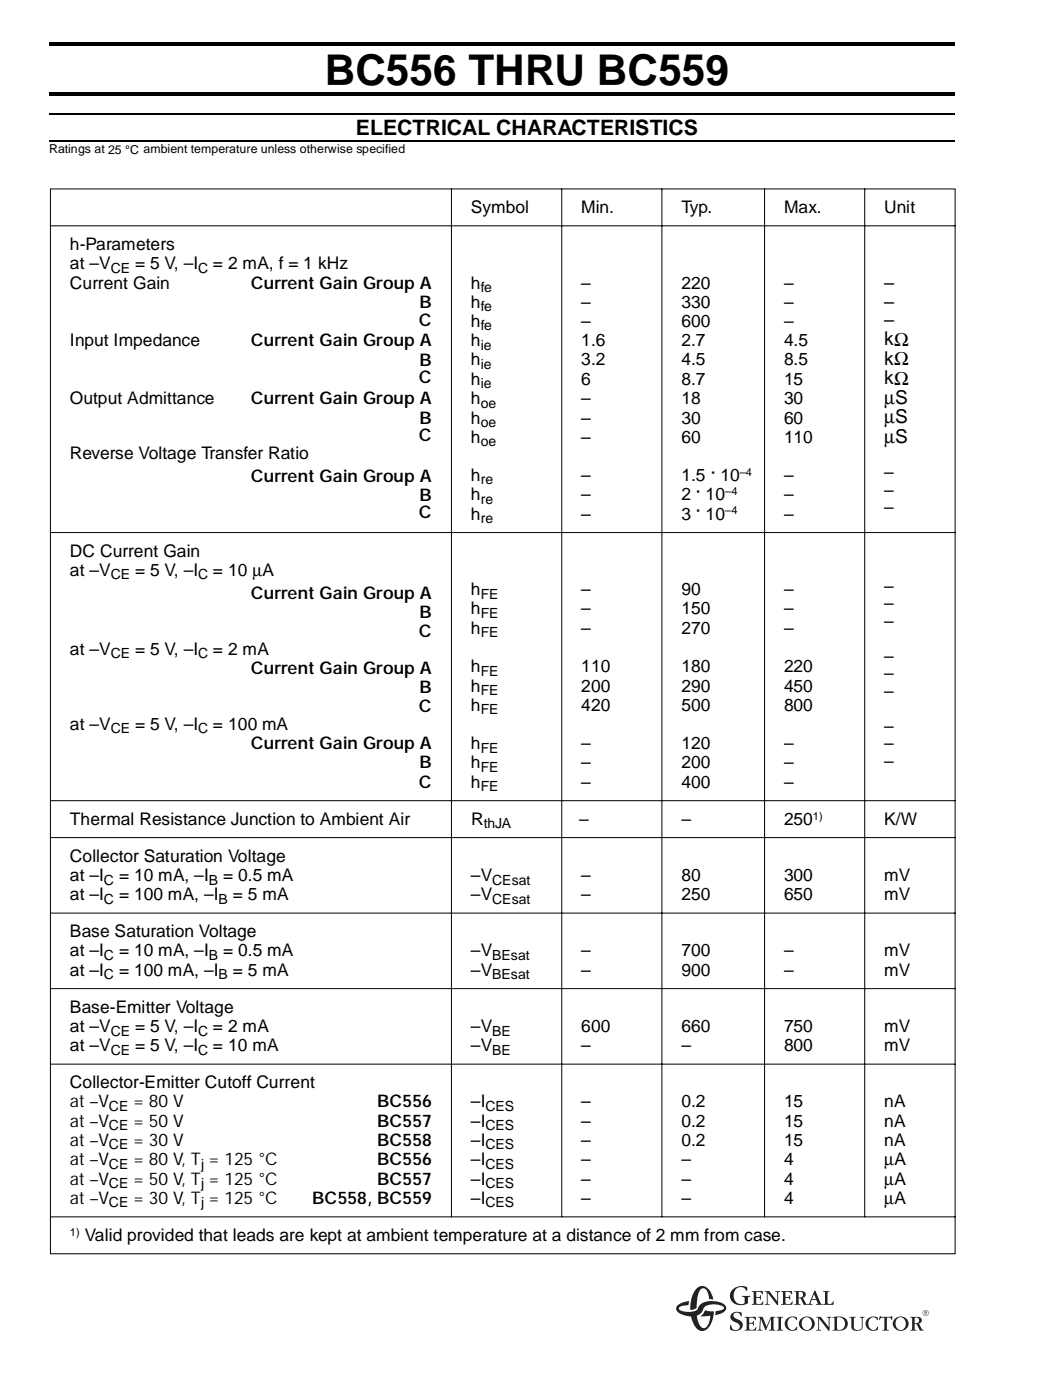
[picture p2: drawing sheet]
<svg xmlns="http://www.w3.org/2000/svg" width="210mm" height="279mm" viewBox="0 0 210 279" stroke-linecap="round" stroke-linejoin="round" font-family="sans-serif">
<path d="M9.8 18.4h.3v.7h-.3zM9.8 8.4h.3v.7h-.3zM10.1 18.4h180v.7h-180zM10.1 8.4h180v.7h-180zM190.1 18.4h.4v.7h-.4zM190.1 8.4h.4v.7h-.4zM9.7 22.6h.2v.4h-.2zM9.7 28h.2v.3h-.2zM190.4 22.6h.2v.4h-.2zM190.4 28h.2v.3h-.2z" fill="#000"/>
<path d="M9.9 22.8h180.5M9.9 28.1h180.5" fill="none" stroke="#000" stroke-width=".34"/>
<g fill="#fff">
<path d="M115.1 253.8h90v15h-90z"/>
<path d="M134.8 256.6h50.5v9h-50.5z"/>
</g>
<g fill="#231f20">
<path d="M146 262.1l.7-.3h.6a.57 .57 0 0 1 .6 .2 .57 .57 0 0 1 0 .7 .87 .87 0 0 0-.6-.7 .87 .87 0 0 0-.9 .3 .7 .7 0 0 0 .6 .9 1.18 1.18 0 0 1 1.1 .8 1.18 1.18 0 0 1-.4 1.4l-1.2 .2a.72 .72 0 0 1-.8-.3 .72 .72 0 0 1 .1-.9l.1 .1a.82 .82 0 0 0 .7 1 .82 .82 0 0 0 .9-.8 .82 .82 0 0 0-.8-.8l-.1-.1a.96 .96 0 0 1-.8-.7 .96 .96 0 0 1 .2-1z"/>
<path d="M148.6 262.8h2.1v.7a1.05 1.05 0 0 0-1.2-.5l.1 1a.5 .5 0 0 0 .7-.2l.1-.2v.9l-.2-.3h-.7v1.1a.95 .95 0 0 0 1.4-.5l-.1 .7h-2.2l.3-.1 .1-.4v-1.9z"/>
<path d="M151.3 262.8a.88 .88 0 0 1 1.2 .9l.4 1 .9-1.8 .8-.1-.3 .3v2l.1 .2 .3 .3-1.3-.1 .4-.2v-2.1l-1 2.3-1-2.3-.1 1.9 .1 .3 .3 .1h-1l.3-.1 .1-.3 .1-2.1-.3-.1z"/>
<path d="M155 262.8l1.2 .1-.3 .1-.1 .3v2l.4 .2h-1.3l.4-.1v-.4v-1.9z"/>
<path d="M156.9 263.3a1.45 1.45 0 0 1 2.1-.2v.3a.99 .99 0 0 0-1.3-.5 .99 .99 0 0 0-.6 1.2 1.03 1.03 0 0 0 .4 1.1 1.03 1.03 0 0 0 1.1 .1l.4-.5v.4a1.45 1.45 0 0 1-1.9 0 1.45 1.45 0 0 1-.2-1.9z"/>
<path d="M162.9 262.8a1.22 1.22 0 0 1 1.5 .8l.9 1.3v-1.8l-.4-.2 1-.1-.4 .3v2.5l-.3-.1-1.8-2.3v2.1l.4 .2h-.9v-.1h.3l.1-.3v-2l-.4-.2z"/>
<path d="M169.5 262.8l1.3 .1-.4 .2v1.5a.79 .79 0 0 0 .7 .9 .79 .79 0 0 0 .8-.8v-1.6l-.3-.2v-.1l.9 .1-.4 .2v1.6a1.11 1.11 0 0 1-1.7 .8 .75 .75 0 0 1-.5-.9v-1.5z"/>
<path d="M173 263.3a1.45 1.45 0 0 1 2.1-.2v.3a.99 .99 0 0 0-1.2-.5 .99 .99 0 0 0-.6 1.2 1.03 1.03 0 0 0 .3 1.1 1.03 1.03 0 0 0 1.2 .1l.3-.5 .1 .4a1.45 1.45 0 0 1-2 0 1.45 1.45 0 0 1-.2-1.9z"/>
<path d="M175.6 262.7l.3 .1h1.7l.3-.2a.48 .48 0 0 1 0 .8l-.1-.1a.67 .67 0 0 0-.8-.3v2.3l.3 .2h-1.2l.4-.2v-2.2a.82 .82 0 0 0-1.1 .3z"/>
<path d="M146.4 257.2a2.45 2.45 0 0 1 2.7-.3v.6l-.1 .1a1.35 1.35 0 0 0-1.6-.7 1.35 1.35 0 0 0-1 1.3 1.48 1.48 0 0 0 .4 1.7 1.48 1.48 0 0 0 1.7 .1l.1-1.1-.5-.1v-.2h1.6v.2l-.4 .1-.1 1a2.18 2.18 0 0 1-3.4-.4 1.75 1.75 0 0 1 .6-2.3z"/>
<path d="M150 257.7h2.1v.6a1.04 1.04 0 0 0-1.2-.4l.1 .9a.5 .5 0 0 0 .7-.2l.1-.1v.9l-.2-.3-.7-.1v1.1a.95 .95 0 0 0 1.4-.4l-.1 .7h-2.2l.3-.2 .1-.3v-2z"/>
<path d="M152.6 257.7a1.22 1.22 0 0 1 1.5 .8l1 1.2v-1.8l-.4-.2h.9l-.3 .2-.1 2.5h-.2l-1.8-2.4v2.1l.4 .2-1 .1v-.1l.3-.1 .1-.3v-2z"/>
<path d="M155.9 257.7h2.1v.6a1.04 1.04 0 0 0-1.2-.4v.9a.5 .5 0 0 0 .7-.2l.2-.1v.9l-.3-.3-.6-.1v1.1a.95 .95 0 0 0 1.3-.4v.7h-2.2l.2-.2 .1-.3v-2z"/>
<path d="M164.2 257.7h1.3l-.4 .2v2.2a.7 .7 0 0 0 1.2-.4l-.1 .7h-2l.4-.3v-1.9l-.1-.4h-.2z"/>
<path d="M135.2 260.5a4.3 4.3 0 0 1 2.3-.9l-.1 .9h-.2a2.07 2.07 0 0 0-1.8 .6 1.25 1.25 0 0 0 1.4 .7h.9a1.71 1.71 0 0 0 1.8-1.2 4 4 0 0 1 5.3 0 1.12 1.12 0 0 1-1 1.6l-1.1 .3 .1-.8h.2a1.71 1.71 0 0 0 1.5-.7 2.73 2.73 0 0 0-2.8-.6l-.9 .3-.5 .6a1.8 1.8 0 0 1-1.3 1.3l.1 .6a2.34 2.34 0 0 0 1.3 1.9 1.31 1.31 0 0 0 1.1-1.1l.2-1.4-2 .1a2 2 0 0 0 1-1.2l1.7 .2a4.3 4.3 0 0 1-1.8 3.8 1.93 1.93 0 0 1-2.3-1.5l-.4-1.3-.8-.1a3.4 3.4 0 0 1-2-1l-.2-.5z"/>
<path d="M139.2 257a1.63 1.63 0 0 1 2.4 .6l.7 1.8-.8-.1-.1-.5a1.85 1.85 0 0 0-1.1-1.7 1.56 1.56 0 0 0-1.1 1.5l-.2 2.4-.8 .4h-.5a6 6 0 0 1 1.5-4.4z"/>
</g>
<g fill="#231f20">
<path d="M159.7 263.3a1.51 1.51 0 0 0 1.3 2.3 1.51 1.51 0 0 0 1.3-2.3 1.71 1.71 0 0 0-2.6 0zM160.4 263.1a1.15 1.15 0 0 1 1.3 .2 1.15 1.15 0 0 1 .2 1.3 .98 .98 0 0 1-1 .8 .98 .98 0 0 1-.9-.9 1.44 1.44 0 0 1 .4-1.4z" fill-rule="evenodd"/>
<path d="M166.1 262.9v.1l.4 .1v1.9l-.1 .4-.3 .1 1.1 .1a1.47 1.47 0 0 0 2-1.3 1.47 1.47 0 0 0-1.8-1.6zM167 263a1.23 1.23 0 0 1 1.6 1.1 1.23 1.23 0 0 1-1.4 1.3l-.2-.4z" fill-rule="evenodd"/>
<path d="M178.4 263.3a1.51 1.51 0 0 0 1.3 2.3 1.51 1.51 0 0 0 1.3-2.3 1.71 1.71 0 0 0-2.6 0zM179.1 263.1a1.15 1.15 0 0 1 1.4 .2 1.15 1.15 0 0 1 .2 1.3 .98 .98 0 0 1-1 .8 .98 .98 0 0 1-1-.9 1.44 1.44 0 0 1 .4-1.4z" fill-rule="evenodd"/>
<path d="M181.6 262.8l.3 .2 .1 .3v2l-.4 .2 1.3 .1-.4-.3v-1h.4l.3 .5a.7 .7 0 0 0 .3 .7 .7 .7 0 0 0 .8-.1 1.8 1.8 0 0 1-.9-1.1l-.2-.1a.7 .7 0 0 0 .7-.8 .7 .7 0 0 0-.9-.6zM182.6 263a.59 .59 0 0 1 .8 .6 .59 .59 0 0 1-.9 .4z" fill-rule="evenodd"/>
<path d="M158.5 257.7l.3 .1v.4v1.9l-.3 .3h1.2l-.3-.3v-1l.4 .1 .2 .5a.7 .7 0 0 0 .4 .6 .7 .7 0 0 0 .7 0 1.8 1.8 0 0 1-.9-1.2l-.1-.1a.7 .7 0 0 0 .7-.8 .7 .7 0 0 0-.9-.5zM159.4 257.8a.59 .59 0 0 1 .8 .6 .59 .59 0 0 1-.9 .5z" fill-rule="evenodd"/>
<path d="M162.5 257.6l-.8 1.9a.79 .79 0 0 1-.6 .9h.9l.1-.1a.44 .44 0 0 1-.3-.4 .44 .44 0 0 1 .3-.5l.8 .1 .3 .7-.4 .2h1.3l-.4-.3-1-2.5zM162.4 258.3l.4 1-.8-.1z" fill-rule="evenodd"/>
<path d="M184.1 262a.6 .6 0 0 1 1.2 0 .6 .6 0 0 1-1.2 0zM184.2 262a.53 .53 0 0 0 1 0 .53 .53 0 0 0-1 0zM184.4 261.7h.5v.2l-.1 .1 .3 .3-.4-.3v.3h-.3zM184.6 261.7v.3h.2v-.2z" fill-rule="evenodd"/>
</g>
<path d="M10.1 32.1h180v220.8h-180z" fill="#fff"/>
<g fill="none" stroke="#000" stroke-width=".2">
<path d="M10.1 37.8v212.3M10.1 37.7h180.5M90.1 37.7v205.2M112.1 37.7v205.2M132.1 37.7v205.2M152.6 37.7v205.2M172.5 37.7v205.2M190.6 37.8v212.3M10.1 45.1h180.5M10.1 106.3h180.5M10.1 159.8h180.5M10.1 167.2h180.5"/>
<path d="M10.1 182.2h180.5M10.1 197.3h180.5M10.1 212.4h180.5M10.1 242.9h180.5M10.1 250.2h180.5"/>
</g>
<text font-size="8.5" x="64.8" y="17">BC556 THRU BC559</text>
<text font-size="4.2" x="71" y="27">ELECTRICAL CHARACTERISTICS</text>
<g font-size="3.8">
<text x="176.4" y="68.9">kΩ</text>
<text x="176.4" y="72.8">kΩ</text>
<text x="176.4" y="76.7">kΩ</text>
<text x="176.4" y="80.7">µS</text>
<text x="176.4" y="84.5">µS</text>
<text x="176.4" y="88.4">µS</text>
</g>
<g font-size="3.6">
<text x="176.4" y="57.7">–</text>
<text x="176.4" y="61.4">–</text>
<text x="176.4" y="65.1">–</text>
</g>
<g font-size="3.5">
<text x="94" y="42.5">Symbol</text>
<text x="116" y="42.5">Min.</text>
<text x="136" y="42.5">Typ.</text>
<text x="156.5" y="42.5">Max.</text>
<text x="176.4" y="42.5">Unit</text>
<text x="14" y="49.9">h-Parameters</text>
<text x="14" y="53.7">at –V</text>
<text x="27" y="53.7">= 5 V, –I</text>
<text x="42.5" y="53.7">= 2 mA, f = 1 kHz</text>
<text x="14" y="57.6">Current Gain</text>
<text x="50" y="57.6">Current Gain Group A</text>
<text x="94" y="57.6">h</text>
<text x="116" y="57.6">–</text>
<text x="136" y="57.6">220</text>
<text x="156.4" y="57.6">–</text>
<text x="83.6" y="65">C</text>
<text x="83.7" y="61.4">B</text>
<text x="94" y="61.4">h</text>
<text x="94" y="65.3">h</text>
<text x="116" y="61.4">–</text>
<text x="116" y="65.3">–</text>
<text x="136" y="61.4">330</text>
<text x="136" y="65.3">600</text>
<text x="156.4" y="61.4">–</text>
<text x="156.4" y="65.3">–</text>
<text x="14" y="69.1">Input Impedance</text>
<text x="50" y="69.1">Current Gain Group A</text>
<text x="94" y="69.1">h</text>
<text x="116" y="69.1">1.6</text>
<text x="136" y="69.1">2.7</text>
<text x="156.4" y="69.1">4.5</text>
<text x="83.6" y="76.5">C</text>
<text x="83.7" y="73">B</text>
<text x="94" y="72.9">h</text>
<text x="94" y="76.8">h</text>
<text x="116" y="72.9">3.2</text>
<text x="116" y="76.8">6</text>
<text x="136" y="72.9">4.5</text>
<text x="136" y="76.8">8.7</text>
<text x="156.4" y="72.9">8.5</text>
<text x="156.4" y="76.8">15</text>
<text x="14" y="80.7">Output Admittance</text>
<text x="50" y="80.7">Current Gain Group A</text>
<text x="94" y="80.6">h</text>
<text x="116" y="80.6">–</text>
<text x="136" y="80.6">18</text>
<text x="156.4" y="80.6">30</text>
<text x="83.6" y="88.1">C</text>
<text x="83.7" y="84.6">B</text>
<text x="94" y="84.5">h</text>
<text x="94" y="88.3">h</text>
<text x="116" y="84.5">–</text>
<text x="116" y="88.3">–</text>
<text x="136" y="84.5">30</text>
<text x="136" y="88.3">60</text>
<text x="156.4" y="84.5">60</text>
<text x="156.4" y="88.3">110</text>
<text x="14" y="91.6">Reverse Voltage Transfer Ratio</text>
<text x="176.4" y="95.4">–</text>
<text x="50" y="96.1">Current Gain Group A</text>
<text x="83.7" y="99.9">B</text>
<text x="94" y="96">h</text>
<text x="94" y="99.9">h</text>
<text x="116" y="96">–</text>
<text x="116" y="99.9">–</text>
<text x="136" y="99.9">2 · 10</text>
<text x="136" y="96">1.5 · 10</text>
<text x="156.4" y="96">–</text>
<text x="156.4" y="99.9">–</text>
<text x="176.4" y="99">–</text>
<text x="83.6" y="103.4">C</text>
<text x="94" y="103.7">h</text>
<text x="116" y="103.7">–</text>
<text x="136" y="103.7">3</text>
<text x="138.8" y="102.8">·</text>
<text x="140.8" y="103.7">10</text>
<text x="156.4" y="103.7">–</text>
<text x="176.4" y="102.5">–</text>
<text x="14" y="111.1">DC Current Gain</text>
<text x="14" y="114.9">at –V</text>
<text x="27" y="114.9">= 5 V, –I</text>
<text x="42.5" y="114.9">= 10 µA</text>
<text x="50" y="119.5">Current Gain Group A</text>
<text x="94" y="118.8">h</text>
<text x="116" y="118.8">–</text>
<text x="136" y="118.8">90</text>
<text x="156.4" y="118.8">–</text>
<text x="176.4" y="118.1">–</text>
<text x="83.7" y="123.3">B</text>
<text x="94" y="122.6">h</text>
<text x="116" y="122.6">–</text>
<text x="136" y="122.6">150</text>
<text x="156.4" y="122.6">–</text>
<text x="176.4" y="121.6">–</text>
<text x="176.4" y="125.1">–</text>
<text x="14" y="130.7">at –V</text>
<text x="27" y="130.7">= 5 V, –I</text>
<text x="42.5" y="130.7">= 2 mA</text>
<text x="83.6" y="127.2">C</text>
<text x="94" y="126.5">h</text>
<text x="116" y="126.5">–</text>
<text x="136" y="126.5">270</text>
<text x="156.4" y="126.5">–</text>
<text x="50" y="134.6">Current Gain Group A</text>
<text x="94" y="134.1">h</text>
<text x="116" y="134.1">110</text>
<text x="136" y="134.1">180</text>
<text x="156.4" y="134.1">220</text>
<text x="176.4" y="132">–</text>
<text x="176.4" y="135.6">–</text>
<text x="83.6" y="142.2">C</text>
<text x="83.7" y="138.4">B</text>
<text x="94" y="138">h</text>
<text x="94" y="141.8">h</text>
<text x="116" y="138">200</text>
<text x="116" y="141.8">420</text>
<text x="136" y="138">290</text>
<text x="136" y="141.8">500</text>
<text x="156.4" y="138">450</text>
<text x="156.4" y="141.8">800</text>
<text x="176.4" y="139.1">–</text>
<text x="14" y="145.7">at –V</text>
<text x="27" y="145.7">= 5 V, –I</text>
<text x="42.5" y="145.7">= 100 mA</text>
<text x="50" y="149.5">Current Gain Group A</text>
<text x="94" y="149.5">h</text>
<text x="116" y="149.5">–</text>
<text x="136" y="149.6">120</text>
<text x="156.4" y="149.6">–</text>
<text x="176.4" y="146">–</text>
<text x="176.4" y="149.6">–</text>
<text x="83.7" y="153.4">B</text>
<text x="94" y="153.4">h</text>
<text x="116" y="153.4">–</text>
<text x="136" y="153.4">200</text>
<text x="156.4" y="153.4">–</text>
<text x="176.4" y="153">–</text>
<text x="83.6" y="157.3">C</text>
<text x="94" y="157.3">h</text>
<text x="116" y="157.3">–</text>
<text x="136" y="157.3">400</text>
<text x="156.4" y="157.3">–</text>
<text x="14" y="164.6">Thermal Resistance Junction to Ambient Air</text>
<text x="94" y="164.6">R</text>
<text x="115.6" y="164.6">–</text>
<text x="136" y="164.6">–</text>
<text x="156.4" y="164.6">250</text>
<text x="176.4" y="164.6">K/W</text>
<text x="14" y="172">Collector Saturation Voltage</text>
<text x="14" y="175.8">at –I</text>
<text x="14" y="179.7">at –I</text>
<text x="23.8" y="175.8">= 10 mA, –I</text>
<text x="23.8" y="179.7">= 100 mA, –I</text>
<text x="44.5" y="175.8">= 0.5 mA</text>
<text x="46.5" y="179.7">= 5 mA</text>
<text x="94" y="175.8">–V</text>
<text x="94" y="179.7">–V</text>
<text x="116" y="175.8">–</text>
<text x="116" y="179.7">–</text>
<text x="136" y="175.8">80</text>
<text x="136" y="179.7">250</text>
<text x="156.4" y="175.8">300</text>
<text x="156.4" y="179.7">650</text>
<text x="176.4" y="175.8">mV</text>
<text x="176.4" y="179.7">mV</text>
<text x="14" y="187.1">Base Saturation Voltage</text>
<text x="14" y="190.9">at –I</text>
<text x="23.8" y="190.9">= 10 mA, –I</text>
<text x="44.5" y="190.9">= 0.5 mA</text>
<text x="94" y="190.9">–V</text>
<text x="116" y="190.9">–</text>
<text x="136" y="190.9">700</text>
<text x="156.4" y="190.9">–</text>
<text x="176.4" y="190.9">mV</text>
<text x="14" y="194.8">at –I</text>
<text x="23.8" y="194.8">= 100 mA, –I</text>
<text x="46.5" y="194.8">= 5 mA</text>
<text x="94" y="194.8">–V</text>
<text x="116" y="194.8">–</text>
<text x="136" y="194.8">900</text>
<text x="156.4" y="194.8">–</text>
<text x="176.4" y="194.8">mV</text>
<text x="14" y="202.1">Base-Emitter Voltage</text>
<text x="14" y="205.9">at –V</text>
<text x="14" y="209.8">at –V</text>
<text x="27" y="205.9">= 5 V, –I</text>
<text x="27" y="209.8">= 5 V, –I</text>
<text x="42.5" y="205.9">= 2 mA</text>
<text x="42.5" y="209.8">= 10 mA</text>
<text x="94" y="209.8">–V</text>
<text x="94" y="205.9">–V</text>
<text x="116" y="205.9">600</text>
<text x="116" y="209.8">–</text>
<text x="136" y="205.9">660</text>
<text x="136" y="209.8">–</text>
<text x="156.4" y="205.9">750</text>
<text x="156.4" y="209.8">800</text>
<text x="176.4" y="205.9">mV</text>
<text x="176.4" y="209.8">mV</text>
<text x="14" y="217.2">Collector-Emitter Cutoff Current</text>
<text x="14" y="221">at –V</text>
<text x="26.7" y="221">= 80 V</text>
<text x="75.3" y="221">BC556</text>
<text x="94" y="221">–I</text>
<text x="116" y="221">–</text>
<text x="136" y="221">0.2</text>
<text x="156.4" y="221">15</text>
<text x="176.4" y="221">nA</text>
<text x="14" y="224.9">at –V</text>
<text x="26.7" y="224.9">= 50 V</text>
<text x="75.3" y="224.9">BC557</text>
<text x="94" y="224.9">–I</text>
<text x="116" y="224.9">–</text>
<text x="136" y="224.9">0.2</text>
<text x="156.4" y="224.9">15</text>
<text x="176.4" y="224.9">nA</text>
<text x="14" y="228.7">at –V</text>
<text x="14" y="232.5">at –V</text>
<text x="26.7" y="228.7">= 30 V</text>
<text x="26.7" y="232.5">= 80 V, T = 125 °C</text>
<text x="75.3" y="232.5">BC556</text>
<text x="75.3" y="228.7">BC558</text>
<text x="94" y="228.7">–I</text>
<text x="94" y="232.5">–I</text>
<text x="116" y="228.7">–</text>
<text x="116" y="232.5">–</text>
<text x="136" y="228.7">0.2</text>
<text x="136" y="232.5">–</text>
<text x="156.4" y="228.7">15</text>
<text x="156.4" y="232.5">4</text>
<text x="176.4" y="228.7">nA</text>
<text x="176.4" y="232.6">µA</text>
<text x="14" y="236.4">at –V</text>
<text x="26.7" y="236.4">= 50 V, T = 125 °C</text>
<text x="75.3" y="236.4">BC557</text>
<text x="94" y="236.4">–I</text>
<text x="116" y="236.4">–</text>
<text x="136" y="236.4">–</text>
<text x="156.4" y="236.4">4</text>
<text x="176.4" y="236.5">µA</text>
<text x="14" y="240.2">at –V</text>
<text x="26.7" y="240.2">= 30 V, T = 125 °C</text>
<text x="62.3" y="240.2">BC558, BC559</text>
<text x="94" y="240.2">–I</text>
<text x="116" y="240.2">–</text>
<text x="136" y="240.2">–</text>
<text x="156.4" y="240.2">4</text>
<text x="176.4" y="240.3">µA</text>
<text x="16.9" y="247.6">Valid provided that leads are kept at ambient temperature at a distance of 2 mm from case.</text>
</g>
<g font-size="2.8">
<text x="22.1" y="54.4">CE</text>
<text x="39.5" y="54.4">C</text>
<text x="95.9" y="58.2">fe</text>
<text x="95.9" y="62.1">fe</text>
<text x="95.9" y="65.9">fe</text>
<text x="95.9" y="69.8">ie</text>
<text x="95.9" y="73.7">ie</text>
<text x="95.9" y="77.5">ie</text>
<text x="95.9" y="81.4">oe</text>
<text x="95.9" y="85.2">oe</text>
<text x="95.9" y="89">oe</text>
<text x="95.9" y="96.7">re</text>
<text x="95.9" y="100.6">re</text>
<text x="95.9" y="104.4">re</text>
<text x="22.1" y="115.6">CE</text>
<text x="39.5" y="115.6">C</text>
<text x="95.9" y="119.5">FE</text>
<text x="95.9" y="123.3">FE</text>
<text x="22.1" y="131.3">CE</text>
<text x="39.5" y="131.3">C</text>
<text x="95.9" y="127.2">FE</text>
<text x="95.9" y="134.9">FE</text>
<text x="95.9" y="138.7">FE</text>
<text x="95.9" y="142.5">FE</text>
<text x="22.1" y="146.4">CE</text>
<text x="39.5" y="146.4">C</text>
<text x="95.9" y="150.2">FE</text>
<text x="95.9" y="154.1">FE</text>
<text x="95.9" y="157.9">FE</text>
<text x="96.5" y="165.3">thJA</text>
<text x="20.7" y="176.5">C</text>
<text x="41.6" y="176.5">B</text>
<text x="98.2" y="176.5">CEsat</text>
<text x="20.7" y="180.3">C</text>
<text x="43.6" y="180.3">B</text>
<text x="98.2" y="180.3">CEsat</text>
<text x="20.7" y="191.6">C</text>
<text x="41.6" y="191.6">B</text>
<text x="98.2" y="191.6">BEsat</text>
<text x="20.7" y="195.4">C</text>
<text x="43.6" y="195.4">B</text>
<text x="98.2" y="195.4">BEsat</text>
<text x="22.1" y="206.7">CE</text>
<text x="39.5" y="206.7">C</text>
<text x="98.2" y="206.7">BE</text>
<text x="22.1" y="210.5">CE</text>
<text x="39.5" y="210.5">C</text>
<text x="98.2" y="210.5">BE</text>
<text x="21.7" y="221.7">CE</text>
<text x="96.8" y="221.7">CES</text>
<text x="21.7" y="225.5">CE</text>
<text x="96.8" y="225.5">CES</text>
<text x="21.7" y="229.4">CE</text>
<text x="21.7" y="233.2">CE</text>
<text x="40.1" y="233.2">j</text>
<text x="96.8" y="229.4">CES</text>
<text x="96.8" y="233.2">CES</text>
<text x="21.7" y="237.1">CE</text>
<text x="40.1" y="237.1">j</text>
<text x="96.8" y="237.1">CES</text>
<text x="21.7" y="241">CE</text>
<text x="40.1" y="241">j</text>
<text x="96.8" y="241">CES</text>
</g>
<text font-size="2.5" x="9.8" y="30.6">Ratings at 25 °C ambient temperature unless otherwise specified</text>
<g font-size="2.2">
<text x="147.6" y="95">–4</text>
<text x="144.7" y="98.8">–4</text>
<text x="144.7" y="102.7">–4</text>
<text x="162.2" y="163.6">1)</text>
<text x="14" y="246.6">1)</text>
</g>
</svg>
